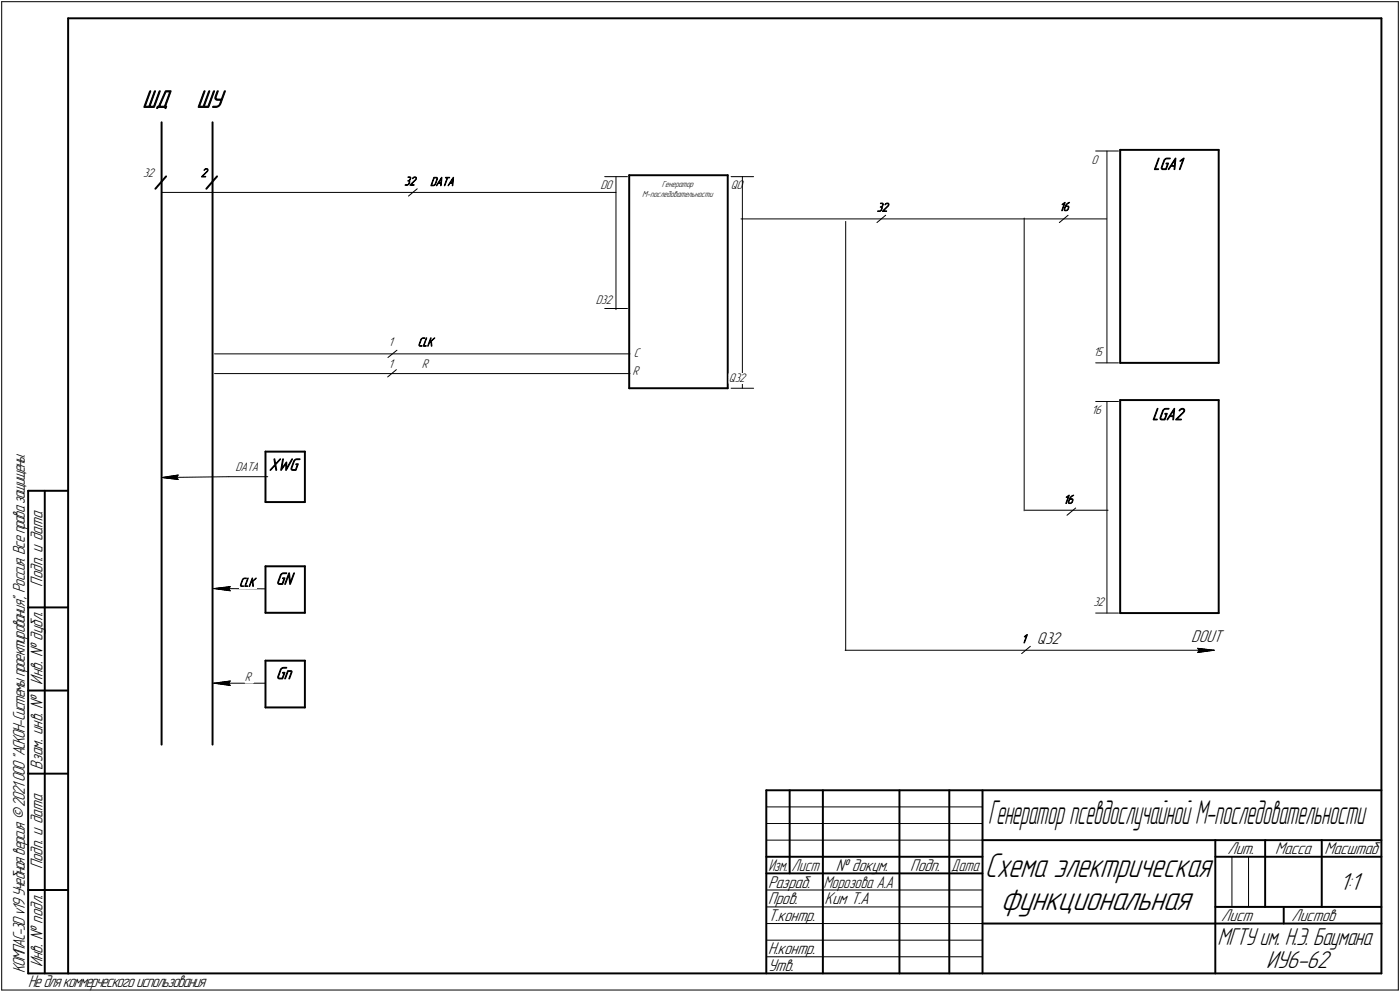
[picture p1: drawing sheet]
<svg xmlns="http://www.w3.org/2000/svg" width="421mm" height="298mm" viewBox="0 0 421 298" stroke-linecap="round" stroke-linejoin="round" font-family="sans-serif">
<g fill="none" stroke="#000" stroke-width=".59">
<path d="M20.5 5.5v287zM20.5 5.5h395zM415.5 5.5v287zM48.6 36.7v187.1zM63.9 36.7v187.1zM50 53l-3.3 3.7zM65.3 53l-3.2 3.7zM189.2 52.7h29.7zM189.2 52.7v64zM218.9 52.7v64zM336.9 45h29.6zM336.9 45v64.1z"/>
<path d="M366.5 45v64.1zM189.2 116.7h29.7zM336.9 109.1h29.6zM79.8 135.7h11.9zM79.8 135.7v15.2zM91.7 135.7v15.2zM336.9 120.2h29.6zM336.9 120.2v64zM366.5 120.2v64zM8.5 147.5v145zM8.5 147.5h12zM13.5 147.5v145z"/>
<path d="M79.8 150.9h11.9zM79.8 170.2h11.9zM79.8 170.2v13.9zM91.7 170.2v13.9zM8.5 182.5h12zM79.8 184.1h11.9zM79.8 198.5h11.9zM79.8 198.5v14.1zM91.7 198.5v14.1zM336.9 184.2h29.6zM8.5 207.5h12zM79.8 212.6h11.9z"/>
<path d="M8.5 232.5h12zM230.5 237.5h185zM230.5 237.5v55zM237.5 237.5v25zM247.5 237.5v55zM270.5 237.5v55zM285.5 237.5v55zM295.5 237.5v55zM230.5 257.5h65zM295.5 252.5h120zM365.5 252.5v40zM365.5 257.5h15z"/>
<path d="M380.5 252.5v20zM380.5 257.5h35zM397.5 252.5v20zM8.5 267.5h12zM230.5 262.5h65zM295.5 277.5h70zM365.5 277.5h50zM365.5 272.5h50zM386.1 272.5v5zM8.5 292.5h12zM20.5 292.5h395z"/>
</g>
<g fill="none" stroke="#000" stroke-width=".3">
<path d="M.5 .5v297zM.5 .5h420zM420.5 .5v297zM48.6 57.8h136.7zM122.9 58.9l2.6-2.2zM181.9 53.1h6.8zM185.3 53.1v39.9zM219.9 53.1h6.8zM223.3 53.1v63.6zM329.5 45.4h6.9zM332.9 45.4v63.7zM222.8 65.8h110z"/>
<path d="M254.3 66.5v129zM263.7 66.9l2.7-2.2zM308 65.5v88zM318.6 66.9l2.6-2.2zM181.9 92.7h6.8zM64.5 106.3h125zM64.5 112.3h125zM116.6 113.3l2.6-2.2zM116.7 107.4l2.7-2.2zM219.9 116.7h6.8zM329.5 109.1h6.9zM329.5 120.6h6.9z"/>
<path d="M332.9 120.6v63.6zM48.6 143.5l5-.8zM48.6 143.5l5 .6zM48.6 143.5l20.2-.2zM53.1 143.4l.5 .7zM53.6 142.7l-.5 .7zM68.8 143.3h11.7zM308.3 153.3h24.9zM320.9 154.9l2.6-2.2zM64.3 176.9l5-.6zM64.3 176.9l5 .6zM64.3 176.9l15.5 .1z"/>
<path d="M68.7 176.9l.6 .6zM69.3 176.3l-.6 .6zM254.2 195.4h111zM307.3 196.4l2.6-2.2zM329.5 184.2h6.9zM360.2 196.1l5-.7zM360.2 194.8l.5 .6zM360.2 194.8l5 .6zM360.7 195.4l-.5 .7zM64.3 205.3l5-.7zM64.3 205.3l5 .7zM64.3 205.3h15.5z"/>
<path d="M68.7 205.3l.6 .7zM69.3 204.6l-.6 .7zM230.5 247.5h65zM230.5 252.5h65zM230.5 242.5h65zM370.5 257.5v15zM375.5 257.5v15zM230.5 267.5h65zM230.5 272.5h65zM230.5 277.5h65zM.5 297.5h420zM230.5 282.5h65z"/>
<path d="M230.5 287.5h65z"/>
</g>
<g fill="#fff" stroke="#fff" stroke-width=".3">
<path d="M43.1 50.8h3.8zM43.1 50.9h3.8zM43.1 51h3.8zM43.1 51.1h3.8zM43.1 51.1h3.8zM43.1 51.2h3.8zM43.1 51.3h3.8zM43.1 51.4h3.8zM43.1 51.5h3.8zM43.1 51.6h3.8zM43.1 51.6h3.8zM43.1 51.7h3.8zM43.1 51.8h3.8zM43.1 51.9h3.8zM43.1 52h3.8zM43.1 52.1h3.8zM43.1 52.2h3.8zM43.1 52.2h3.8zM43.1 52.3h3.8zM43.1 52.4h3.8zM43.1 52.5h3.8zM43.1 52.6h3.8zM43.1 52.7h3.8zM43.1 52.7h3.8zM43.1 52.8h3.8zM43.1 52.9h3.8zM43.1 53h3.8zM43.1 53.1h3.8zM43.1 53.2h3.8zM43.1 53.3h3.8zM43.1 53.3h3.8zM43.1 53.4h3.8zM43.1 53.5h3.8zM43.1 53.6h3.8zM43.1 53.7h3.8zM43.1 53.8h3.8z"/>
<path d="M42.8 27.5h9.5zM42.8 27.6h9.5zM42.8 27.7h9.5zM42.8 27.8h9.5zM42.8 27.9h9.5zM42.8 27.9h9.5zM42.8 28h9.5zM42.8 28.1h9.5zM42.8 28.2h9.5zM42.8 28.3h9.5zM42.8 28.4h9.5zM42.8 28.4h9.5zM42.8 28.5h9.5zM42.8 28.6h9.5zM42.8 28.7h9.5zM42.8 28.8h9.5zM42.8 28.9h9.5zM42.8 29h9.5zM42.8 29h9.5zM42.8 29.1h9.5zM42.8 29.2h9.5zM42.8 29.3h9.5zM42.8 29.4h9.5zM42.8 29.5h9.5zM42.8 29.5h9.5zM42.8 29.6h9.5zM42.8 29.7h9.5zM42.8 29.8h9.5zM42.8 29.9h9.5zM42.8 30h9.5zM42.8 30.1h9.5zM42.8 30.1h9.5zM42.8 30.2h9.5zM42.8 30.3h9.5zM42.8 30.4h9.5zM42.8 30.5h9.5zM42.8 30.6h9.5zM42.8 30.6h9.5zM42.8 30.7h9.5zM42.8 30.8h9.5zM42.8 30.9h9.5zM42.8 31h9.5zM42.8 31.1h9.5zM42.8 31.2h9.5zM42.8 31.2h9.5zM42.8 31.3h9.5zM42.8 31.4h9.5zM42.8 31.5h9.5zM42.8 31.6h9.5zM42.8 31.7h9.5zM42.8 31.7h9.5zM42.8 31.8h9.5zM42.8 31.9h9.5zM42.8 32h9.5zM42.8 32.1h9.5zM42.8 32.2h9.5zM42.8 32.3h9.5zM42.8 32.3h9.5zM42.8 32.4h9.5zM42.8 32.5h9.5zM42.8 32.6h9.5zM42.8 32.7h9.5zM42.8 32.8h9.5zM42.8 32.9h9.5zM42.8 32.9h9.5zM42.8 33h9.5zM42.8 33.1h9.5zM42.8 33.2h9.5zM42.8 33.3h9.5zM42.8 33.4h9.5zM42.8 33.4h9.5zM42.8 33.5h9.5z"/>
<path d="M60.4 50.4h2.6zM60.4 50.5h2.6zM60.4 50.5h2.6zM60.4 50.6h2.6zM60.4 50.7h2.6zM60.4 50.8h2.6zM60.4 50.9h2.6zM60.4 51h2.6zM60.4 51.1h2.6zM60.4 51.1h2.6zM60.4 51.2h2.6zM60.4 51.3h2.6zM60.4 51.4h2.6zM60.4 51.5h2.6zM60.4 51.6h2.6zM60.4 51.6h2.6zM60.4 51.7h2.6zM60.4 51.8h2.6zM60.4 51.9h2.6zM60.4 52h2.6zM60.4 52.1h2.6zM60.4 52.2h2.6zM60.4 52.2h2.6zM60.4 52.3h2.6zM60.4 52.4h2.6zM60.4 52.5h2.6zM60.4 52.6h2.6zM60.4 52.7h2.6zM60.4 52.7h2.6zM60.4 52.8h2.6zM60.4 52.9h2.6zM60.4 53h2.6zM60.4 53.1h2.6zM60.4 53.2h2.6zM60.4 53.3h2.6zM60.4 53.3h2.6zM60.4 53.4h2.6zM60.4 53.5h2.6zM60.4 53.6h2.6zM60.4 53.7h2.6zM60.4 53.8h2.6zM60.4 53.8h2.6z"/>
<path d="M59.2 26.7h9.5zM59.2 26.8h9.5zM59.2 26.8h9.5zM59.2 26.9h9.5zM59.2 27h9.5zM59.2 27.1h9.5zM59.2 27.2h9.5zM59.2 27.3h9.5zM59.2 27.3h9.5zM59.2 27.4h9.5zM59.2 27.5h9.5zM59.2 27.6h9.5zM59.2 27.7h9.5zM59.2 27.8h9.5zM59.2 27.9h9.5zM59.2 27.9h9.5zM59.2 28h9.5zM59.2 28.1h9.5zM59.2 28.2h9.5zM59.2 28.3h9.5zM59.2 28.4h9.5zM59.2 28.4h9.5zM59.2 28.5h9.5zM59.2 28.6h9.5zM59.2 28.7h9.5zM59.2 28.8h9.5zM59.2 28.9h9.5zM59.2 29h9.5zM59.2 29h9.5zM59.2 29.1h9.5zM59.2 29.2h9.5zM59.2 29.3h9.5zM59.2 29.4h9.5zM59.2 29.5h9.5zM59.2 29.5h9.5zM59.2 29.6h9.5zM59.2 29.7h9.5zM59.2 29.8h9.5zM59.2 29.9h9.5zM59.2 30h9.5zM59.2 30.1h9.5zM59.2 30.1h9.5zM59.2 30.2h9.5zM59.2 30.3h9.5zM59.2 30.4h9.5zM59.2 30.5h9.5zM59.2 30.6h9.5zM59.2 30.6h9.5zM59.2 30.7h9.5zM59.2 30.8h9.5zM59.2 30.9h9.5zM59.2 31h9.5zM59.2 31.1h9.5zM59.2 31.2h9.5zM59.2 31.2h9.5zM59.2 31.3h9.5zM59.2 31.4h9.5zM59.2 31.5h9.5zM59.2 31.6h9.5zM59.2 31.7h9.5zM59.2 31.7h9.5zM59.2 31.8h9.5zM59.2 31.9h9.5zM59.2 32h9.5zM59.2 32.1h9.5zM59.2 32.2h9.5zM59.2 32.3h9.5zM59.2 32.3h9.5zM59.2 32.4h9.5zM59.2 32.5h9.5zM59.2 32.6h9.5zM59.2 32.7h9.5zM59.2 32.8h9.5zM59.2 32.9h9.5zM59.2 32.9h9.5zM59.2 33h9.5zM59.2 33.1h9.5zM59.2 33.2h9.5zM59.2 33.3h9.5zM59.2 33.4h9.5zM59.2 33.4h9.5zM59.2 33.5h9.5zM59.2 33.6h9.5zM59.2 33.7h9.5z"/>
<path d="M121.6 53.3h4zM121.6 53.4h4zM121.6 53.5h4zM121.6 53.6h4zM121.6 53.7h4zM121.6 53.8h4zM121.6 53.8h4zM121.6 53.9h4zM121.6 54h4zM121.6 54.1h4zM121.6 54.2h4zM121.6 54.3h4zM121.6 54.4h4zM121.6 54.4h4zM121.6 54.5h4zM121.6 54.6h4zM121.6 54.7h4zM121.6 54.8h4zM121.6 54.9h4zM121.6 54.9h4zM121.6 55h4zM121.6 55.1h4zM121.6 55.2h4zM121.6 55.3h4zM121.6 55.4h4zM121.6 55.5h4zM121.6 55.5h4zM121.6 55.6h4zM121.6 55.7h4zM121.6 55.8h4zM121.6 55.9h4zM121.6 56h4zM121.6 56h4zM121.6 56.1h4zM121.6 56.2h4z"/>
<path d="M263.7 61.2h4zM263.7 61.3h4zM263.7 61.4h4zM263.7 61.5h4zM263.7 61.6h4zM263.7 61.6h4zM263.7 61.7h4zM263.7 61.8h4zM263.7 61.9h4zM263.7 62h4zM263.7 62.1h4zM263.7 62.1h4zM263.7 62.2h4zM263.7 62.3h4zM263.7 62.4h4zM263.7 62.5h4zM263.7 62.6h4zM263.7 62.7h4zM263.7 62.7h4zM263.7 62.8h4zM263.7 62.9h4zM263.7 63h4zM263.7 63.1h4zM263.7 63.2h4zM263.7 63.2h4zM263.7 63.3h4zM263.7 63.4h4zM263.7 63.5h4zM263.7 63.6h4zM263.7 63.7h4zM263.7 63.8h4zM263.7 63.8h4zM263.7 63.9h4zM263.7 64h4zM263.7 64.1h4z"/>
<path d="M199.1 54.6h9.9zM199.1 54.7h9.9zM199.1 54.8h9.9zM199.1 54.9h9.9zM199.1 54.9h9.9zM199.1 55h9.9zM199.1 55.1h9.9zM199.1 55.2h9.9zM199.1 55.3h9.9zM199.1 55.4h9.9zM199.1 55.5h9.9zM199.1 55.5h9.9zM199.1 55.6h9.9zM199.1 55.7h9.9zM199.1 55.8h9.9zM199.1 55.9h9.9zM199.1 56h9.9zM199.1 56h9.9zM199.1 56.1h9.9zM199.1 56.2h9.9zM199.1 56.3h9.9zM199.1 56.4h9.9zM199.1 56.5h9.9zM199.1 56.6h9.9zM199.1 56.6h9.9zM199.1 56.7h9.9z"/>
<path d="M193.1 57.7h21.9zM193.1 57.7h21.9zM193.1 57.8h21.9zM193.1 57.9h21.9zM193.1 58h21.9zM193.1 58.1h21.9zM193.1 58.2h21.9zM193.1 58.3h21.9zM193.1 58.3h21.9zM193.1 58.4h21.9zM193.1 58.5h21.9zM193.1 58.6h21.9zM193.1 58.7h21.9zM193.1 58.8h21.9zM193.1 58.8h21.9zM193.1 58.9h21.9zM193.1 59h21.9zM193.1 59.1h21.9zM193.1 59.2h21.9zM193.1 59.3h21.9zM193.1 59.4h21.9zM193.1 59.4h21.9zM193.1 59.5h21.9zM193.1 59.6h21.9zM193.1 59.7h21.9z"/>
<path d="M69.2 175.8h.6zM68.6 175.9h1.2zM67.9 175.9h1.9zM67.3 176h2.5zM66.7 176.1h3.1zM66 176.2h3.8zM65.9 176.3h3.9zM65.6 176.4h4.2zM65.4 176.4h4.4zM65.2 176.5h4.6zM64.9 176.6h4.9zM64.8 176.7h5zM64.5 176.8h5.3zM64.3 176.9h5.5zM64.5 177h5.3zM64.7 177h5.1zM64.9 177.1h4.9zM65.1 177.2h4.7zM65.3 177.3h4.5zM65.4 177.4h4.4zM65.7 177.5h4.1zM65.9 177.5h3.9zM66 177.6h3.8zM66.7 177.7h3.1zM67.3 177.8h2.5zM67.9 177.9h1.9zM68.6 178h1.2zM69.2 178.1h.6z"/>
<path d="M125.6 101.7h5.4zM125.6 101.8h5.4zM125.6 101.9h5.4zM125.6 101.9h5.4zM125.6 102h5.4zM125.6 102.1h5.4zM125.6 102.2h5.4zM125.6 102.3h5.4zM125.6 102.4h5.4zM125.6 102.4h5.4zM125.6 102.5h5.4zM125.6 102.6h5.4zM125.6 102.7h5.4zM125.6 102.8h5.4zM125.6 102.9h5.4zM125.6 103h5.4zM125.6 103h5.4zM125.6 103.1h5.4zM125.6 103.2h5.4zM125.6 103.3h5.4zM125.6 103.4h5.4zM125.6 103.5h5.4zM125.6 103.5h5.4zM125.6 103.6h5.4zM125.6 103.7h5.4zM125.6 103.8h5.4zM125.6 103.9h5.4zM125.6 104h5.4zM125.6 104.1h5.4zM125.6 104.1h5.4zM125.6 104.2h5.4zM125.6 104.3h5.4zM125.6 104.4h5.4zM125.6 104.5h5.4zM125.6 104.6h5.4zM125.6 104.6h5.4z"/>
<path d="M72 173.9h5.3zM72 174h5.3zM72 174.1h5.3zM72 174.2h5.3zM72 174.2h5.3zM72 174.3h5.3zM72 174.4h5.3zM72 174.5h5.3zM72 174.6h5.3zM72 174.7h5.3zM72 174.8h5.3zM72 174.8h5.3zM72 174.9h5.3zM72 175h5.3zM72 175.1h5.3zM72 175.2h5.3zM72 175.3h5.3zM72 175.3h5.3zM72 175.4h5.3zM72 175.5h5.3zM72 175.6h5.3zM72 175.7h5.3zM72 175.8h5.3zM72 175.9h5.3zM72 175.9h5.3zM72 176h5.3zM72 176.1h5.3zM72 176.2h5.3zM72 176.3h5.3zM72 176.4h5.3zM72 176.4h5.3zM72 176.5h5.3zM72 176.6h5.3zM72 176.7h5.3zM72 176.8h5.3z"/>
<path d="M129.4 53.4h7.9zM129.4 53.5h7.9zM129.4 53.6h7.9zM129.4 53.7h7.9zM129.4 53.8h7.9zM129.4 53.8h7.9zM129.4 53.9h7.9zM129.4 54h7.9zM129.4 54.1h7.9zM129.4 54.2h7.9zM129.4 54.3h7.9zM129.4 54.4h7.9zM129.4 54.4h7.9zM129.4 54.5h7.9zM129.4 54.6h7.9zM129.4 54.7h7.9zM129.4 54.8h7.9zM129.4 54.9h7.9zM129.4 54.9h7.9zM129.4 55h7.9zM129.4 55.1h7.9zM129.4 55.2h7.9zM129.4 55.3h7.9zM129.4 55.4h7.9zM129.4 55.5h7.9zM129.4 55.5h7.9zM129.4 55.6h7.9zM129.4 55.7h7.9zM129.4 55.8h7.9zM129.4 55.9h7.9zM129.4 56h7.9zM129.4 56h7.9zM129.4 56.1h7.9zM129.4 56.2h7.9zM129.4 56.3h7.9zM129.4 56.4h7.9z"/>
<path d="M80.9 138h9.7zM80.9 138.1h9.7zM80.9 138.2h9.7zM80.9 138.3h9.7zM80.9 138.3h9.7zM80.9 138.4h9.7zM80.9 138.5h9.7zM80.9 138.6h9.7zM80.9 138.7h9.7zM80.9 138.8h9.7zM80.9 138.9h9.7zM80.9 138.9h9.7zM80.9 139h9.7zM80.9 139.1h9.7zM80.9 139.2h9.7zM80.9 139.3h9.7zM80.9 139.4h9.7zM80.9 139.4h9.7zM80.9 139.5h9.7zM80.9 139.6h9.7zM80.9 139.7h9.7zM80.9 139.8h9.7zM80.9 139.9h9.7zM80.9 140h9.7zM80.9 140h9.7zM80.9 140.1h9.7zM80.9 140.2h9.7zM80.9 140.3h9.7zM80.9 140.4h9.7zM80.9 140.5h9.7zM80.9 140.5h9.7zM80.9 140.6h9.7zM80.9 140.7h9.7zM80.9 140.8h9.7zM80.9 140.9h9.7zM80.9 141h9.7zM80.9 141.1h9.7zM80.9 141.1h9.7zM80.9 141.2h9.7zM80.9 141.3h9.7zM80.9 141.4h9.7zM80.9 141.5h9.7zM80.9 141.6h9.7zM80.9 141.6h9.7zM80.9 141.7h9.7zM80.9 141.8h9.7zM80.9 141.9h9.7zM80.9 142h9.7zM80.9 142.1h9.7zM80.9 142.2h9.7z"/>
<path d="M70.9 139.3h7.6zM70.9 139.4h7.6zM70.9 139.4h7.6zM70.9 139.5h7.6zM70.9 139.6h7.6zM70.9 139.7h7.6zM70.9 139.8h7.6zM70.9 139.9h7.6zM70.9 140h7.6zM70.9 140h7.6zM70.9 140.1h7.6zM70.9 140.2h7.6zM70.9 140.3h7.6zM70.9 140.4h7.6zM70.9 140.5h7.6zM70.9 140.5h7.6zM70.9 140.6h7.6zM70.9 140.7h7.6zM70.9 140.8h7.6zM70.9 140.9h7.6zM70.9 141h7.6zM70.9 141.1h7.6zM70.9 141.1h7.6zM70.9 141.2h7.6zM70.9 141.3h7.6zM70.9 141.4h7.6zM70.9 141.5h7.6zM70.9 141.6h7.6zM70.9 141.6h7.6zM70.9 141.7h7.6zM70.9 141.8h7.6zM70.9 141.9h7.6zM70.9 142h7.6zM70.9 142.1h7.6zM70.9 142.2h7.6zM70.9 142.2h7.6z"/>
<path d="M53.6 142.2h.5zM53.1 142.3h1zM52.6 142.4h1.5zM52 142.5h2.1zM51.5 142.6h2.6zM51 142.7h3.1zM50.4 142.7h3.7zM50.2 142.8h3.9zM50 142.9h4.1zM49.8 143h4.3zM49.6 143.1h4.5zM49.4 143.2h4.7zM49.2 143.3h4.9zM49 143.3h5.1zM48.9 143.4h5.2zM48.6 143.5h5.5zM48.9 143.6h5.2zM49.1 143.7h5zM49.3 143.8h4.8zM49.5 143.8h4.6zM49.8 143.9h4.3zM50 144h4.1zM50.2 144.1h3.9zM50.4 144.2h3.7zM51.1 144.3h3zM51.9 144.4h2.2zM52.7 144.4h1.4zM53.4 144.5h.7z"/>
<path d="M219.2 112.3h5.7zM219.2 112.4h5.7zM219.2 112.4h5.7zM219.2 112.5h5.7zM219.2 112.6h5.7zM219.2 112.7h5.7zM219.2 112.8h5.7zM219.2 112.9h5.7zM219.2 112.9h5.7zM219.2 113h5.7zM219.2 113.1h5.7zM219.2 113.2h5.7zM219.2 113.3h5.7zM219.2 113.4h5.7zM219.2 113.5h5.7zM219.2 113.5h5.7zM219.2 113.6h5.7zM219.2 113.7h5.7zM219.2 113.8h5.7zM219.2 113.9h5.7zM219.2 114h5.7zM219.2 114h5.7zM219.2 114.1h5.7zM219.2 114.2h5.7zM219.2 114.3h5.7zM219.2 114.4h5.7zM219.2 114.5h5.7zM219.2 114.6h5.7zM219.2 114.6h5.7zM219.2 114.7h5.7zM219.2 114.8h5.7zM219.2 114.9h5.7zM219.2 115h5.7zM219.2 115.1h5.7zM219.2 115.1h5.7zM219.2 115.2h5.7z"/>
<path d="M346.9 47.7h9.6zM346.9 47.8h9.6zM346.9 47.8h9.6zM346.9 47.9h9.6zM346.9 48h9.6zM346.9 48.1h9.6zM346.9 48.2h9.6zM346.9 48.3h9.6zM346.9 48.3h9.6zM346.9 48.4h9.6zM346.9 48.5h9.6zM346.9 48.6h9.6zM346.9 48.7h9.6zM346.9 48.8h9.6zM346.9 48.9h9.6zM346.9 48.9h9.6zM346.9 49h9.6zM346.9 49.1h9.6zM346.9 49.2h9.6zM346.9 49.3h9.6zM346.9 49.4h9.6zM346.9 49.4h9.6zM346.9 49.5h9.6zM346.9 49.6h9.6zM346.9 49.7h9.6zM346.9 49.8h9.6zM346.9 49.9h9.6zM346.9 50h9.6zM346.9 50h9.6zM346.9 50.1h9.6zM346.9 50.2h9.6zM346.9 50.3h9.6zM346.9 50.4h9.6zM346.9 50.5h9.6zM346.9 50.5h9.6zM346.9 50.6h9.6zM346.9 50.7h9.6zM346.9 50.8h9.6zM346.9 50.9h9.6zM346.9 51h9.6zM346.9 51.1h9.6zM346.9 51.1h9.6zM346.9 51.2h9.6zM346.9 51.3h9.6zM346.9 51.4h9.6zM346.9 51.5h9.6zM346.9 51.6h9.6zM346.9 51.6h9.6zM346.9 51.7h9.6zM346.9 51.8h9.6z"/>
<path d="M328.8 104.6h3.3zM328.8 104.7h3.3zM328.8 104.8h3.3zM328.8 104.9h3.3zM328.8 105h3.3zM328.8 105.1h3.3zM328.8 105.2h3.3zM328.8 105.2h3.3zM328.8 105.3h3.3zM328.8 105.4h3.3zM328.8 105.5h3.3zM328.8 105.6h3.3zM328.8 105.7h3.3zM328.8 105.7h3.3zM328.8 105.8h3.3zM328.8 105.9h3.3zM328.8 106h3.3zM328.8 106.1h3.3zM328.8 106.2h3.3zM328.8 106.3h3.3zM328.8 106.3h3.3zM328.8 106.4h3.3zM328.8 106.5h3.3zM328.8 106.6h3.3zM328.8 106.7h3.3zM328.8 106.8h3.3zM328.8 106.8h3.3zM328.8 106.9h3.3zM328.8 107h3.3zM328.8 107.1h3.3zM328.8 107.2h3.3zM328.8 107.3h3.3zM328.8 107.4h3.3zM328.8 107.4h3.3zM328.8 107.5h3.3z"/>
<path d="M346.5 122.9h10.4zM346.5 122.9h10.4zM346.5 123h10.4zM346.5 123.1h10.4zM346.5 123.2h10.4zM346.5 123.3h10.4zM346.5 123.4h10.4zM346.5 123.4h10.4zM346.5 123.5h10.4zM346.5 123.6h10.4zM346.5 123.7h10.4zM346.5 123.8h10.4zM346.5 123.9h10.4zM346.5 124h10.4zM346.5 124h10.4zM346.5 124.1h10.4zM346.5 124.2h10.4zM346.5 124.3h10.4zM346.5 124.4h10.4zM346.5 124.5h10.4zM346.5 124.5h10.4zM346.5 124.6h10.4zM346.5 124.7h10.4zM346.5 124.8h10.4zM346.5 124.9h10.4zM346.5 125h10.4zM346.5 125.1h10.4zM346.5 125.1h10.4zM346.5 125.2h10.4zM346.5 125.3h10.4zM346.5 125.4h10.4zM346.5 125.5h10.4zM346.5 125.6h10.4zM346.5 125.6h10.4zM346.5 125.7h10.4zM346.5 125.8h10.4zM346.5 125.9h10.4zM346.5 126h10.4zM346.5 126.1h10.4zM346.5 126.2h10.4zM346.5 126.2h10.4zM346.5 126.3h10.4zM346.5 126.4h10.4zM346.5 126.5h10.4zM346.5 126.6h10.4zM346.5 126.7h10.4zM346.5 126.7h10.4zM346.5 126.8h10.4zM346.5 126.9h10.4zM346.5 127h10.4z"/>
<path d="M328.8 179.8h3.8zM328.8 179.9h3.8zM328.8 180h3.8zM328.8 180.1h3.8zM328.8 180.2h3.8zM328.8 180.3h3.8zM328.8 180.3h3.8zM328.8 180.4h3.8zM328.8 180.5h3.8zM328.8 180.6h3.8zM328.8 180.7h3.8zM328.8 180.8h3.8zM328.8 180.8h3.8zM328.8 180.9h3.8zM328.8 181h3.8zM328.8 181.1h3.8zM328.8 181.2h3.8zM328.8 181.3h3.8zM328.8 181.4h3.8zM328.8 181.4h3.8zM328.8 181.5h3.8zM328.8 181.6h3.8zM328.8 181.7h3.8zM328.8 181.8h3.8zM328.8 181.9h3.8zM328.8 181.9h3.8zM328.8 182h3.8zM328.8 182.1h3.8zM328.8 182.2h3.8zM328.8 182.3h3.8zM328.8 182.4h3.8zM328.8 182.5h3.8zM328.8 182.5h3.8zM328.8 182.6h3.8zM328.8 182.7h3.8zM328.8 182.8h3.8z"/>
<path d="M319.8 148.9h3.7zM319.8 149h3.7zM319.8 149.1h3.7zM319.8 149.2h3.7zM319.8 149.3h3.7zM319.8 149.4h3.7zM319.8 149.4h3.7zM319.8 149.5h3.7zM319.8 149.6h3.7zM319.8 149.7h3.7zM319.8 149.8h3.7zM319.8 149.9h3.7zM319.8 149.9h3.7zM319.8 150h3.7zM319.8 150.1h3.7zM319.8 150.2h3.7zM319.8 150.3h3.7zM319.8 150.4h3.7zM319.8 150.5h3.7zM319.8 150.5h3.7zM319.8 150.6h3.7zM319.8 150.7h3.7zM319.8 150.8h3.7zM319.8 150.9h3.7zM319.8 151h3.7zM319.8 151h3.7zM319.8 151.1h3.7zM319.8 151.2h3.7zM319.8 151.3h3.7zM319.8 151.4h3.7zM319.8 151.5h3.7zM319.8 151.6h3.7zM319.8 151.6h3.7zM319.8 151.7h3.7zM319.8 151.8h3.7zM319.8 151.9h3.7z"/>
<path d="M318.5 61h3.7zM318.5 61h3.7zM318.5 61.1h3.7zM318.5 61.2h3.7zM318.5 61.3h3.7zM318.5 61.4h3.7zM318.5 61.5h3.7zM318.5 61.6h3.7zM318.5 61.6h3.7zM318.5 61.7h3.7zM318.5 61.8h3.7zM318.5 61.9h3.7zM318.5 62h3.7zM318.5 62.1h3.7zM318.5 62.1h3.7zM318.5 62.2h3.7zM318.5 62.3h3.7zM318.5 62.4h3.7zM318.5 62.5h3.7zM318.5 62.6h3.7zM318.5 62.7h3.7zM318.5 62.7h3.7zM318.5 62.8h3.7zM318.5 62.9h3.7zM318.5 63h3.7zM318.5 63.1h3.7zM318.5 63.2h3.7zM318.5 63.2h3.7zM318.5 63.3h3.7zM318.5 63.4h3.7zM318.5 63.5h3.7zM318.5 63.6h3.7zM318.5 63.7h3.7zM318.5 63.8h3.7zM318.5 63.8h3.7zM318.5 63.9h3.7z"/>
<path d="M83.1 171.7h6.1zM83.1 171.8h6.1zM83.1 171.9h6.1zM83.1 172h6.1zM83.1 172h6.1zM83.1 172.1h6.1zM83.1 172.2h6.1zM83.1 172.3h6.1zM83.1 172.4h6.1zM83.1 172.5h6.1zM83.1 172.6h6.1zM83.1 172.6h6.1zM83.1 172.7h6.1zM83.1 172.8h6.1zM83.1 172.9h6.1zM83.1 173h6.1zM83.1 173.1h6.1zM83.1 173.1h6.1zM83.1 173.2h6.1zM83.1 173.3h6.1zM83.1 173.4h6.1zM83.1 173.5h6.1zM83.1 173.6h6.1zM83.1 173.7h6.1zM83.1 173.7h6.1zM83.1 173.8h6.1zM83.1 173.9h6.1zM83.1 174h6.1zM83.1 174.1h6.1zM83.1 174.2h6.1zM83.1 174.2h6.1zM83.1 174.3h6.1zM83.1 174.4h6.1zM83.1 174.5h6.1zM83.1 174.6h6.1zM83.1 174.7h6.1zM83.1 174.8h6.1zM83.1 174.8h6.1zM83.1 174.9h6.1zM83.1 175h6.1zM83.1 175.1h6.1zM83.1 175.2h6.1zM83.1 175.3h6.1zM83.1 175.3h6.1zM83.1 175.4h6.1zM83.1 175.5h6.1zM83.1 175.6h6.1zM83.1 175.7h6.1zM83.1 175.8h6.1zM83.1 175.9h6.1zM83.1 175.9h6.1zM83.1 176h6.1zM83.1 176.1h6.1zM83.1 176.2h6.1zM83.1 176.3h6.1zM83.1 176.4h6.1zM83.1 176.4h6.1zM83.1 176.5h6.1zM83.1 176.6h6.1z"/>
<path d="M69.2 204.1h.6zM68.6 204.2h1.2zM67.9 204.3h1.9zM67.3 204.4h2.5zM66.7 204.5h3.1zM66 204.6h3.8zM65.9 204.6h3.9zM65.7 204.7h4.1zM65.4 204.8h4.4zM65.3 204.9h4.5zM65.1 205h4.7zM64.9 205.1h4.9zM64.7 205.1h5.1zM64.5 205.2h5.3zM64.3 205.3h5.5zM64.5 205.4h5.3zM64.8 205.5h5zM64.9 205.6h4.9zM65.2 205.7h4.6zM65.4 205.7h4.4zM65.6 205.8h4.2zM65.9 205.9h3.9zM66 206h3.8zM66.7 206.1h3.1zM67.3 206.2h2.5zM67.9 206.2h1.9zM68.6 206.3h1.2zM69.2 206.4h.6z"/>
<path d="M73.7 202.3h2.5zM73.7 202.4h2.5zM73.7 202.4h2.5zM73.7 202.5h2.5zM73.7 202.6h2.5zM73.7 202.7h2.5zM73.7 202.8h2.5zM73.7 202.9h2.5zM73.7 202.9h2.5zM73.7 203h2.5zM73.7 203.1h2.5zM73.7 203.2h2.5zM73.7 203.3h2.5zM73.7 203.4h2.5zM73.7 203.5h2.5zM73.7 203.5h2.5zM73.7 203.6h2.5zM73.7 203.7h2.5zM73.7 203.8h2.5zM73.7 203.9h2.5zM73.7 204h2.5zM73.7 204h2.5zM73.7 204.1h2.5zM73.7 204.2h2.5zM73.7 204.3h2.5zM73.7 204.4h2.5zM73.7 204.5h2.5zM73.7 204.6h2.5zM73.7 204.6h2.5zM73.7 204.7h2.5zM73.7 204.8h2.5zM73.7 204.9h2.5zM73.7 205h2.5zM73.7 205.1h2.5zM73.7 205.1h2.5zM73.7 205.2h2.5z"/>
<path d="M83.1 200.7h5.5zM83.1 200.8h5.5zM83.1 200.9h5.5zM83.1 201h5.5zM83.1 201.1h5.5zM83.1 201.2h5.5zM83.1 201.3h5.5zM83.1 201.3h5.5zM83.1 201.4h5.5zM83.1 201.5h5.5zM83.1 201.6h5.5zM83.1 201.7h5.5zM83.1 201.8h5.5zM83.1 201.8h5.5zM83.1 201.9h5.5zM83.1 202h5.5zM83.1 202.1h5.5zM83.1 202.2h5.5zM83.1 202.3h5.5zM83.1 202.4h5.5zM83.1 202.4h5.5zM83.1 202.5h5.5zM83.1 202.6h5.5zM83.1 202.7h5.5zM83.1 202.8h5.5zM83.1 202.9h5.5zM83.1 202.9h5.5zM83.1 203h5.5zM83.1 203.1h5.5zM83.1 203.2h5.5zM83.1 203.3h5.5zM83.1 203.4h5.5zM83.1 203.5h5.5zM83.1 203.5h5.5zM83.1 203.6h5.5zM83.1 203.7h5.5zM83.1 203.8h5.5zM83.1 203.9h5.5zM83.1 204h5.5zM83.1 204h5.5zM83.1 204.1h5.5zM83.1 204.2h5.5zM83.1 204.3h5.5zM83.1 204.4h5.5zM83.1 204.5h5.5zM83.1 204.6h5.5zM83.1 204.6h5.5zM83.1 204.7h5.5zM83.1 204.8h5.5z"/>
<path d="M126.9 108.1h2.5zM126.9 108.2h2.5zM126.9 108.3h2.5zM126.9 108.4h2.5zM126.9 108.5h2.5zM126.9 108.5h2.5zM126.9 108.6h2.5zM126.9 108.7h2.5zM126.9 108.8h2.5zM126.9 108.9h2.5zM126.9 109h2.5zM126.9 109.1h2.5zM126.9 109.1h2.5zM126.9 109.2h2.5zM126.9 109.3h2.5zM126.9 109.4h2.5zM126.9 109.5h2.5zM126.9 109.6h2.5zM126.9 109.6h2.5zM126.9 109.7h2.5zM126.9 109.8h2.5zM126.9 109.9h2.5zM126.9 110h2.5zM126.9 110.1h2.5zM126.9 110.2h2.5zM126.9 110.2h2.5zM126.9 110.3h2.5zM126.9 110.4h2.5zM126.9 110.5h2.5zM126.9 110.6h2.5zM126.9 110.7h2.5zM126.9 110.7h2.5zM126.9 110.8h2.5zM126.9 110.9h2.5zM126.9 111h2.5z"/>
<path d="M116.8 101.7h2.1zM116.8 101.8h2.1zM116.8 101.9h2.1zM116.8 101.9h2.1zM116.8 102h2.1zM116.8 102.1h2.1zM116.8 102.2h2.1zM116.8 102.3h2.1zM116.8 102.4h2.1zM116.8 102.4h2.1zM116.8 102.5h2.1zM116.8 102.6h2.1zM116.8 102.7h2.1zM116.8 102.8h2.1zM116.8 102.9h2.1zM116.8 103h2.1zM116.8 103h2.1zM116.8 103.1h2.1zM116.8 103.2h2.1zM116.8 103.3h2.1zM116.8 103.4h2.1zM116.8 103.5h2.1zM116.8 103.5h2.1zM116.8 103.6h2.1zM116.8 103.7h2.1zM116.8 103.8h2.1zM116.8 103.9h2.1zM116.8 104h2.1zM116.8 104.1h2.1zM116.8 104.1h2.1zM116.8 104.2h2.1zM116.8 104.3h2.1zM116.8 104.4h2.1zM116.8 104.5h2.1zM116.8 104.6h2.1zM116.8 104.6h2.1z"/>
<path d="M116.8 108.1h2zM116.8 108.2h2zM116.8 108.3h2zM116.8 108.4h2zM116.8 108.5h2zM116.8 108.5h2zM116.8 108.6h2zM116.8 108.7h2zM116.8 108.8h2zM116.8 108.9h2zM116.8 109h2zM116.8 109.1h2zM116.8 109.1h2zM116.8 109.2h2zM116.8 109.3h2zM116.8 109.4h2zM116.8 109.5h2zM116.8 109.6h2zM116.8 109.6h2zM116.8 109.7h2zM116.8 109.8h2zM116.8 109.9h2zM116.8 110h2zM116.8 110.1h2zM116.8 110.2h2zM116.8 110.2h2zM116.8 110.3h2zM116.8 110.4h2zM116.8 110.5h2zM116.8 110.6h2zM116.8 110.7h2zM116.8 110.7h2zM116.8 110.8h2zM116.8 110.9h2zM116.8 111h2z"/>
<path d="M359.7 194.3h.6zM359.7 194.4h1.2zM359.7 194.5h1.8zM359.7 194.6h2.5zM359.7 194.6h3.1zM359.7 194.7h3.7zM359.7 194.8h3.9zM359.7 194.9h4.2zM359.7 195h4.4zM359.7 195.1h4.6zM359.7 195.2h4.9zM359.7 195.2h5zM359.7 195.3h5.3zM359.7 195.4h5.5zM359.7 195.5h5.3zM359.7 195.6h5.1zM359.7 195.7h4.9zM359.7 195.7h4.7zM359.7 195.8h4.5zM359.7 195.9h4.3zM359.7 196h4.1zM359.7 196.1h3.9zM359.7 196.2h3.7zM359.7 196.3h3.1zM359.7 196.3h2.5zM359.7 196.4h1.8zM359.7 196.5h1.2zM359.7 196.6h.6z"/>
<path d="M307.2 190.8h2zM307.2 190.9h2zM307.2 191h2zM307.2 191.1h2zM307.2 191.2h2zM307.2 191.3h2zM307.2 191.3h2zM307.2 191.4h2zM307.2 191.5h2zM307.2 191.6h2zM307.2 191.7h2zM307.2 191.8h2zM307.2 191.9h2zM307.2 191.9h2zM307.2 192h2zM307.2 192.1h2zM307.2 192.2h2zM307.2 192.3h2zM307.2 192.4h2zM307.2 192.4h2zM307.2 192.5h2zM307.2 192.6h2zM307.2 192.7h2zM307.2 192.8h2zM307.2 192.9h2zM307.2 193h2zM307.2 193h2zM307.2 193.1h2zM307.2 193.2h2zM307.2 193.3h2zM307.2 193.4h2zM307.2 193.5h2zM307.2 193.5h2zM307.2 193.6h2zM307.2 193.7h2zM307.2 193.8h2z"/>
<path d="M358.3 189.7h10.2zM358.3 189.8h10.2zM358.3 189.9h10.2zM358.3 190h10.2zM358.3 190.1h10.2zM358.3 190.2h10.2zM358.3 190.2h10.2zM358.3 190.3h10.2zM358.3 190.4h10.2zM358.3 190.5h10.2zM358.3 190.6h10.2zM358.3 190.7h10.2zM358.3 190.8h10.2zM358.3 190.8h10.2zM358.3 190.9h10.2zM358.3 191h10.2zM358.3 191.1h10.2zM358.3 191.2h10.2zM358.3 191.3h10.2zM358.3 191.3h10.2zM358.3 191.4h10.2zM358.3 191.5h10.2zM358.3 191.6h10.2zM358.3 191.7h10.2zM358.3 191.8h10.2zM358.3 191.9h10.2zM358.3 191.9h10.2zM358.3 192h10.2zM358.3 192.1h10.2zM358.3 192.2h10.2zM358.3 192.3h10.2zM358.3 192.4h10.2zM358.3 192.4h10.2zM358.3 192.5h10.2zM358.3 192.6h10.2zM358.3 192.7h10.2zM358.3 192.8h10.2zM358.3 192.9h10.2zM358.3 193h10.2zM358.3 193h10.2zM358.3 193.1h10.2zM358.3 193.2h10.2zM358.3 193.3h10.2zM358.3 193.4h10.2zM358.3 193.5h10.2zM358.3 193.5h10.2zM358.3 193.6h10.2zM358.3 193.7h10.2zM358.3 193.8h10.2zM358.3 193.9h10.2z"/>
<path d="M311.8 190.1h7.9zM311.8 190.2h7.9zM311.8 190.2h7.9zM311.8 190.3h7.9zM311.8 190.4h7.9zM311.8 190.5h7.9zM311.8 190.6h7.9zM311.8 190.7h7.9zM311.8 190.8h7.9zM311.8 190.8h7.9zM311.8 190.9h7.9zM311.8 191h7.9zM311.8 191.1h7.9zM311.8 191.2h7.9zM311.8 191.3h7.9zM311.8 191.3h7.9zM311.8 191.4h7.9zM311.8 191.5h7.9zM311.8 191.6h7.9zM311.8 191.7h7.9zM311.8 191.8h7.9zM311.8 191.9h7.9zM311.8 191.9h7.9zM311.8 192h7.9zM311.8 192.1h7.9zM311.8 192.2h7.9zM311.8 192.3h7.9zM311.8 192.4h7.9zM311.8 192.4h7.9zM311.8 192.5h7.9zM311.8 192.6h7.9zM311.8 192.7h7.9zM311.8 192.8h7.9zM311.8 192.9h7.9zM311.8 193h7.9zM311.8 193h7.9zM311.8 193.1h7.9zM311.8 193.2h7.9zM311.8 193.3h7.9zM311.8 193.4h7.9zM311.8 193.5h7.9zM311.8 193.5h7.9zM311.8 193.6h7.9zM311.8 193.7h7.9zM311.8 193.8h7.9zM311.8 193.9h7.9zM311.8 194h7.9zM311.8 194.1h7.9zM311.8 194.1h7.9zM311.8 194.2h7.9z"/>
</g>
<g fill="#000" stroke="#000" stroke-width=".3">
<path d="M48.6 143.5h4.6zM49.4 143.6h3.9zM50 143.7h3.3zM50.8 143.8h2.5zM51.5 143.8h1.9zM52.2 143.9h1.3zM52.9 144h.7z"/>
<path d="M53.1 142.8h.5zM52.5 142.9h1zM52 143h1.4zM51.4 143.1h1.9zM50.9 143.2h2.4zM50.3 143.3h3zM49.8 143.3h3.4zM49.2 143.4h3.9z"/>
<path d="M64.3 176.9h4.4zM64.9 177h3.9zM65.5 177h3.4zM66.2 177.1h2.8zM66.8 177.2h2.2zM67.4 177.3h1.7zM68.1 177.4h1.1zM68.7 177.5h.6z"/>
<path d="M68.6 176.4h.7zM67.9 176.4h1.3zM67.1 176.5h2zM66.5 176.6h2.5zM65.7 176.7h3.2zM65 176.8h3.8z"/>
<path d="M360.3 194.9h.6zM360.3 195h1.3zM360.4 195.1h2zM360.5 195.2h2.6zM360.6 195.2h3.2zM360.7 195.3h3.8z"/>
<path d="M360.7 195.4h4.5zM360.7 195.5h3.9zM360.6 195.6h3.4zM360.5 195.7h2.8zM360.4 195.7h2.3zM360.4 195.8h1.7zM360.3 195.9h1.1zM360.3 196h.5z"/>
<path d="M64.3 205.3h4.4zM64.9 205.4h3.9zM65.5 205.5h3.4zM66.2 205.6h2.8zM66.8 205.7h2.2zM67.4 205.7h1.7zM68.1 205.8h1.1zM68.7 205.9h.6z"/>
<path d="M68.7 204.7h.6zM68.1 204.8h1.1zM67.4 204.9h1.7zM66.8 205h2.2zM66.2 205.1h2.8zM65.5 205.1h3.4zM64.9 205.2h3.9z"/>
</g>
<text font-size="10.9" x="301" y="273.5">функциональная</text>
<text font-size="10.8" x="296.1" y="263.5">Схема электрическая</text>
<text font-size="10.5" x="297.1" y="247.5">Генератор псевдослучайной М-последовательности</text>
<g font-size="7.8">
<text x="42.9" y="32.3">ШД</text>
<text x="59.2" y="32.3">ШУ</text>
<text x="402.9" y="267.5">1:1</text>
<text x="380.8" y="291">ИУ6-62</text>
</g>
<text font-size="7.7" x="366.1" y="284.1">МГТУ им. Н.Э. Баумана</text>
<g font-size="5.4">
<text x="346.9" y="51">LGA1</text>
<text x="346.5" y="126.2">LGA2</text>
<text x="80.9" y="141.4">XWG</text>
<text x="12.8" y="176.3" transform="rotate(-90 12.8 176.3)">Подп. и дата</text>
<text x="83" y="175.6">GN</text>
<text x="311.8" y="193.4">Q32</text>
<text x="358.3" y="193">DOUT</text>
<text x="12.8" y="205.7" transform="rotate(-90 12.8 205.7)">Инв. № дубл.</text>
<text x="83" y="204">Gn</text>
<text x="12.8" y="231.3" transform="rotate(-90 12.8 231.3)">Взам. инв. №</text>
<text x="369.2" y="256.8">Лит.</text>
<text x="383.5" y="256.8">Масса</text>
<text x="398.4" y="256.8">Масштаб</text>
<text x="12.8" y="261.3" transform="rotate(-90 12.8 261.3)">Подп. и дата</text>
<text x="251.3" y="261.8">№ докум.</text>
<text x="273.8" y="261.8">Подп.</text>
<text x="231" y="266.8">Разраб.</text>
<text x="231" y="271.8">Пров.</text>
<text x="248" y="271.8">Ким Т.А</text>
<text x="231" y="276.8">Т.контр.</text>
<text x="367.3" y="276.8">Лист</text>
<text x="388.4" y="276.8">Листов</text>
<text x="231" y="286.8">Н.контр.</text>
<text x="7.5" y="292.5" transform="rotate(-90 7.5 292.5)">КОМПАС-3Dv19Учебнаяверсия©2021 ООО&quot;АСКОН-Системыпроектирования&quot;, Россия. Всеправазащищены.</text>
<text x="12.8" y="290.7" transform="rotate(-90 12.8 290.7)">Инв. № подл.</text>
<text x="231" y="291.8">Утв.</text>
<text x="8.5" y="296.7">Недлякоммерческогоиспользования</text>
</g>
<g font-size="5.3">
<text x="231.1" y="261.8">Изм.</text>
<text x="238.1" y="261.8">Лист</text>
<text x="286.1" y="261.8">Дата</text>
<text x="247.7" y="266.8">Морозова А.А</text>
</g>
<g font-size="4">
<text x="43.1" y="53.2">32</text>
<text x="60.4" y="53.2">2</text>
<text x="328.3" y="49.2">0</text>
<text x="121.6" y="55.7">32</text>
<text x="129.4" y="55.8">DATA</text>
<text x="180.6" y="56.9">D0</text>
<text x="219.8" y="56.9">Q0</text>
<text x="263.7" y="63.6">32</text>
<text x="318.5" y="63.3">16</text>
<text x="179.2" y="91.3">D32</text>
<text x="116.9" y="104.1">1</text>
<text x="125.6" y="104.1">CLK</text>
<text x="190.6" y="107.4">C</text>
<text x="328.8" y="107">15</text>
<text x="116.8" y="110.5">1</text>
<text x="126.9" y="110.5">R</text>
<text x="190.2" y="112.8">R</text>
<text x="219.2" y="114.7">Q32</text>
<text x="328.3" y="124.4">16</text>
<text x="70.8" y="141.6">DATA</text>
<text x="319.8" y="151.3">16</text>
<text x="71.9" y="176.2">CLK</text>
<text x="328.8" y="182.2">32</text>
<text x="307.2" y="193.2">1</text>
<text x="73.7" y="204.6">R</text>
</g>
<g font-size="2.8">
<text x="193.2" y="59.3">М-последовательности</text>
<text x="199" y="56.3">Генератор</text>
</g>
</svg>
